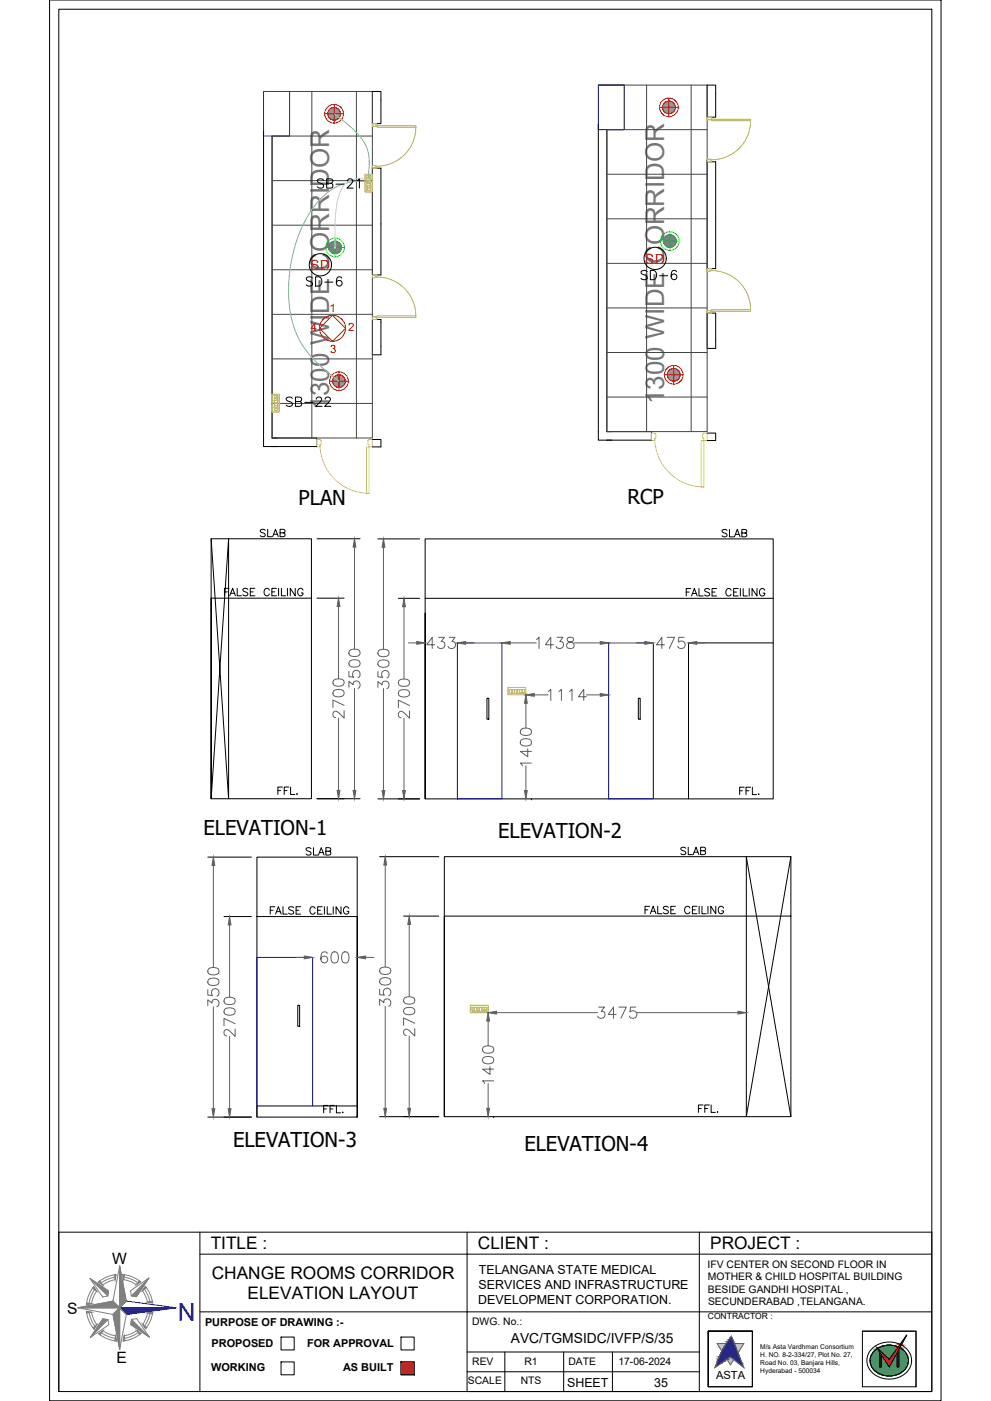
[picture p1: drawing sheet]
<svg xmlns="http://www.w3.org/2000/svg" width="420mm" height="594mm" viewBox="0 0 420 594" stroke-linecap="round" stroke-linejoin="round" font-family="sans-serif">
<!-- layer: col -->
<path d="M111.7 38.8h11.1v18.9h-11.1zM253.7 36.1h11v18.9h-11z" fill="none" stroke="#00f" stroke-width=".42"/>
<!-- layer: walls -->
<path d="M157.9 38.8v13.6h3.6v-10M299.8 36.1v13.6h3.6v-10M111.7 55.5v130.2M115.4 57.7v128h18.9v3.7h-18.9M253.7 52.8v130.2M257.3 55v128h18.9v3.6h-18.9M157.9 70.5v46.1h3.6v-45.3M299.8 67.8v46.1h3.6v-45.3M161.5 146.8v-11.3h-3.6v15h3.6M303.4 144.1v-11.3h-3.6v14.9h3.6" fill="none" stroke="#000" stroke-width=".42"/>
<!-- layer: DOOR -->
<path d="M134.3 186.4h1.4l.4 .4v1.6h-.4v1.1h-1.4zM135.7 188.4a20.8 20.8 0 0 0 20.8 20.8M155.4 189.5h1.1v19.7h-1.1zM156 186.8h.1M156.1 186.6l.4-.2h1.4v3.1h-1.4v-1.1h-.5zM276.2 183.6h1.4l.5 .5v1.6h-.5v1.1h-1.4zM277.6 185.7a20.8 20.8 0 0 0 20.8 20.8M297.3 186.8h1.1v19.7h-1.1zM297.9 184.1h.1M298.1 183.9l.3-.3h1.4v3.2h-1.4v-1.1h-.5z" fill="none" stroke="#dee26a" stroke-width=".42"/>
<!-- layer: wall -->
<path d="M157.9 71.3h3.6M299.8 68.6h3.6M161.5 146.8v3.7M303.4 144.1v3.6" fill="none" stroke="#000" stroke-width=".42"/>
<!-- layer: ELE-LIGHTING WIRING -->
<g fill="none" stroke="#454545" stroke-width=".42">
<path d="M111.7 38.8h46.2v146.9h-42.5v-128h7.4v-18.9zM132.2 38.8v146.9M151.1 38.8v146.9M253.7 36.1h46.1v146.9h-42.5v-128h7.4v-18.9zM274.1 36.1v146.9M293 36.1v146.9M115.4 57.7h42.5M257.3 55h42.5M115.4 76.6h42.5M257.3 73.9h42.5M115.4 95.5h42.5M257.3 92.8h42.5"/>
<path d="M115.4 114.4h42.5M257.3 111.7h42.5M115.4 133.3h42.5M257.3 130.6h42.5M115.4 152.2h42.5M257.3 149.5h42.5M115.4 171.1h42.5M257.3 168.4h42.5"/>
</g>
<!-- layer: ELE-12W LED -->
<g fill="none" stroke="#f00" stroke-width=".42">
<path d="M137.7 48.2h7.9M141.7 44.3v7.9M279.6 45.5h8M283.6 41.6v7.9M143.7 157.7v7.9M281.7 158.9h7.9M285.6 155v7.9M139.7 161.6h8"/>
<circle cx="141.7" cy="48.2" r="2.7"/>
<circle cx="141.7" cy="48.2" r="4"/>
<circle cx="283.6" cy="45.5" r="2.7"/>
<circle cx="283.6" cy="45.5" r="4"/>
<circle cx="285.6" cy="158.9" r="2.7"/>
<circle cx="285.6" cy="158.9" r="4"/>
<circle cx="143.7" cy="161.6" r="2.7"/>
<circle cx="143.7" cy="161.6" r="4"/>
</g>
<g fill="none" stroke="#989898" stroke-width=".42">
<path d="M139 48.3l2.6 2.6M139 48.1l2.8 2.8M139 48l2.9 2.9M139 48.4l2.5 2.5M139 47.9l3 3M139 48.6l2.3 2.3M139 47.8l3.1 3.1M139 48.8l2.1 2.1M139 47.6l3.3 3.3M139.1 48.9l1.9 1.9M139.1 47.5l3.3 3.3M139.1 47.4l3.4 3.4"/>
<path d="M139.1 49.1l1.7 1.7M139.1 47.3l3.5 3.5M139.2 47.2l3.5 3.5M139.2 47.1l3.6 3.6M139.3 47l3.6 3.6M139.3 46.9l3.7 3.7M139.4 46.8l3.7 3.7M139.4 49.7l.8 .8M139.4 46.8l3.9 3.6M139.6 46.5l3.8 3.8M139.7 46.4l3.8 3.8M139.8 46.3l3.8 3.8"/>
<path d="M139.9 46.2l3.8 3.8M140 46.1l3.8 3.8M140.1 46l3.8 3.8M140.2 46l3.7 3.7M140.3 45.9l3.7 3.7M140.4 45.9l3.6 3.6M140.5 45.8l3.6 3.6M140.6 45.8l3.5 3.5M140.8 45.7l3.4 3.4M140.9 45.7l3.3 3.3M141 45.6l3.3 3.3M141.1 45.6l3.2 3.2"/>
<path d="M141.2 45.6l3.1 3.1M141.3 45.6l3 3M141.5 45.6l2.9 2.8M141.6 45.5l2.8 2.8M141.7 45.5l2.7 2.7M141.9 45.6l2.4 2.4M142 45.6l2.3 2.2M142.2 45.6l2.1 2.1M142.4 45.7l1.9 1.8M142.6 45.7l1.6 1.6M142.9 45.8l1.2 1.2M143.2 46.1l.6 .6"/>
<path d="M280.9 45.4l2.8 2.8M280.9 45.6l2.6 2.6M280.9 45.7l2.5 2.5M280.9 45.3l2.9 2.9M280.9 45.2l3.1 3M280.9 45.9l2.3 2.3M280.9 46l2.2 2.2M281 44.9l3.2 3.3M281 46.2l1.9 1.9M281 44.8l3.3 3.3M281 44.7l3.4 3.4M281 46.4l1.7 1.7"/>
<path d="M281.1 44.6l3.4 3.5M281.1 44.5l3.5 3.5M281.1 44.4l3.6 3.6M281.1 46.7l1.3 1.3M281.2 44.3l3.6 3.6M281.2 44.2l3.7 3.7M281.3 47l.8 .8M281.4 44l3.8 3.7M281.5 43.9l3.7 3.8M281.5 43.8l3.8 3.8M281.7 43.7l3.8 3.8-3.9-3.8M281.7 43.6l3.8 3.8"/>
<path d="M281.9 43.4l3.8 3.8-3.9-3.7M282 43.3l3.8 3.8M282.2 43.2l3.7 3.7-3.8-3.6M282.3 43.2l3.7 3.6M282.4 43.1l3.6 3.6M282.5 43.1l3.6 3.5M282.6 43l3.5 3.5M282.7 43l3.4 3.4M282.8 43l3.4 3.3M282.9 42.9l3.3 3.3M283 42.9l3.2 3.2M283.1 42.9l3.1 3.1"/>
<path d="M283.3 42.9l3 3M283.4 42.8l2.9 2.9M283.5 42.8l2.8 2.8M283.7 42.8l2.6 2.7M283.8 42.8l2.5 2.5M284 42.9l2.3 2.2M284.2 42.9l2 2.1M284.3 42.9l1.9 1.9M284.6 43l1.5 1.6M284.8 43.1l1.2 1.2M285.1 47.8l-3.8-3.8 3.7 3.8M285.2 43.3l.6 .6"/>
<path d="M141.7 159.8l3.8 3.8M141.9 159.6l3.8 3.8M142.2 159.4l3.7 3.8M142.2 159.4l3.8 3.7M142.3 159.3l3.7 3.7M142.4 159.3l3.7 3.6M142.7 159.1l3.5 3.5M142.8 159.1l3.5 3.4M142.9 159.1l3.4 3.3M143.1 159l3.2 3.2M143.3 159l3.1 3.1M143.4 159l3 3"/>
<path d="M143.5 158.9l2.9 2.9M143.6 158.9l2.8 2.8M143.8 158.9l2.6 2.6M143.9 158.9l2.5 2.5M144.1 159l2.3 2.2M144.3 159l2 2.1M144.5 159l1.8 1.9M144.7 159.1l1.5 1.6M144.9 159.2l1.2 1.2M145.3 159.4l.6 .6M282.9 158.8l2.8 2.8M282.9 159l2.7 2.6"/>
<path d="M282.9 158.7l3 2.9M282.9 159.1l2.5 2.5M283 158.6l3 3M283 159.3l2.3 2.3M283 158.4l3.1 3.2M283 159.4l2.1 2.2M283 158.3l3.2 3.3M283 159.6l1.9 1.9M283 158.2l3.3 3.3M283.1 158.1l3.4 3.4M283.1 159.8l1.6 1.7M283.1 158l3.5 3.5"/>
<path d="M283.1 157.9l3.6 3.5M283.2 157.7l3.7 3.6-3.7-3.5M283.3 157.6l3.7 3.7M283.3 157.5l3.7 3.7M283.5 157.3l3.8 3.8M283.6 157.2l3.8 3.8M283.6 157.1l3.8 3.8M283.7 157l3.8 3.9M283.8 157l3.8 3.8M283.9 156.9l3.8 3.8M283.9 156.8l3.8 3.8M284 156.8l3.8 3.8"/>
<path d="M284.1 156.7l3.7 3.8M284.3 156.6l3.7 3.6-3.7-3.6M284.4 156.5l3.7 3.6M284.5 156.5l3.6 3.5M284.6 156.4l3.5 3.5M284.7 156.4l3.5 3.4M284.8 156.3l3.4 3.4M285 156.3l3.2 3.3M285.1 156.3l3.2 3.2M285.2 156.3l3.1 3.1M285.3 156.2l3 3M285.4 156.2l2.9 2.9"/>
<path d="M285.6 156.2l2.7 2.8M285.7 156.2l2.6 2.6M285.9 156.2l2.4 2.5M286 156.3l2.3 2.2M286.2 156.3l2.1 2.1M286.4 156.3l1.8 1.9M286.9 156.5l1.1 1.2M287.2 156.7l.6 .6M141 161.7l2.7 2.6M141 161.5l2.8 2.8M141 161.4l2.9 2.9M141 161.8l2.5 2.5"/>
<path d="M141 162l2.4 2.3M141 161.3l3.1 3M141.1 161.1l3.1 3.2M141.1 162.1l2.1 2.2M141.1 161l3.2 3.3M141.1 160.9l3.3 3.3M141.1 160.8l3.4 3.4M141.2 162.5l1.6 1.7M141.2 160.7l3.4 3.5M141.3 160.5l3.5 3.6-3.6-3.5M141.3 162.8l1.3 1.3M141.3 160.4l3.6 3.6"/>
<path d="M141.4 160.3l3.6 3.7M141.4 160.2l3.7 3.7M141.4 163.1l.9 .8M141.5 160.1l3.8 3.7M145.4 163.7l-3.8-3.8 3.8 3.9M145.7 163.5l-3.9-3.8 3.8 3.9M145.9 163.3l-3.8-3.8 3.7 3.8M146.2 162.7l-3.6-3.5 3.5 3.6M283.2 160.1l1.3 1.3M283.4 160.4l.8 .8M287.2 161.1l-3.8-3.8 3.7 3.9"/>
</g>
<!-- layer: ELE-12W UPS LIGHT -->
<g fill="none" stroke="#0f0" stroke-width=".42">
<path d="M284 98.3v7.9M138.1 104.9h7.9M142.1 101v7.9M280 102.2h8"/>
<circle cx="142.1" cy="104.9" r="2.7"/>
<circle cx="142.1" cy="104.9" r="4"/>
<circle cx="284" cy="102.2" r="2.7"/>
<circle cx="284" cy="102.2" r="4"/>
</g>
<g fill="none" stroke="#808080" stroke-width=".42">
<path d="M282.5 100l3.7 3.7M282.6 99.9l3.7 3.7M282.7 99.9l3.7 3.6M282.8 99.8l3.6 3.6M282.9 99.8l3.5 3.5M283 99.7l3.5 3.5M283.1 99.7l3.4 3.4M283.2 99.6l3.4 3.4M283.3 99.6l3.3 3.3M283.4 99.6l3.2 3.2M283.5 99.6l3.1 3.1M283.7 99.5l3 3.1"/>
<path d="M283.8 99.5l2.9 2.9M283.9 99.5l2.8 2.8M284.2 99.5l2.5 2.5M284.4 99.6l2.2 2.2M284.5 99.6l2.1 2.1M284.7 99.6l1.9 1.9M285 99.7l1.5 1.6M285.2 99.8l1.2 1.2M139.4 104.8l2.8 2.8M139.4 105l2.6 2.6M139.4 105.1l2.5 2.5M139.4 104.7l2.9 2.9"/>
<path d="M139.4 104.6l3 3M139.4 105.3l2.3 2.3M139.4 104.5l3.1 3.1M139.4 105.4l2.1 2.2M139.4 104.3l3.3 3.3M139.4 105.6l2 1.9M139.5 104.2l3.3 3.3M139.5 104.1l3.4 3.4M139.5 105.8l1.6 1.7M139.5 104l3.5 3.5M139.6 103.8l3.6 3.6M139.6 106.1l1.3 1.3"/>
<path d="M139.7 103.5l3.6 3.8M139.8 106.4l.8 .8M139.8 103.4l3.7 3.8M139.9 103.4l3.7 3.7M139.9 103.3l3.8 3.8M140 103.2l3.8 3.8M140 103.1l3.9 3.8M140.1 103.1l3.8 3.8M140.2 103l3.8 3.8M140.3 102.9l3.8 3.8M140.3 102.8l3.8 3.8M140.4 102.8l3.8 3.8"/>
<path d="M140.7 102.6l3.7 3.7M140.8 102.6l3.6 3.6M141 102.5l3.5 3.5M141.1 102.4l3.5 3.5M141.2 102.4l3.4 3.4M141.3 102.4l3.3 3.3M141.4 102.3l3.3 3.3M141.5 102.3l3.2 3.2M141.6 102.3l3.1 3.1M141.7 102.3l3 3M141.9 102.2l2.8 2.9M142 102.2l2.7 2.8"/>
<path d="M142.1 102.2l2.6 2.7M142.3 102.3l2.4 2.4M142.4 102.3l2.3 2.2M142.6 102.3l2.1 2.1M142.8 102.3l1.8 1.9M143 102.4l1.6 1.6M143.6 102.8l.6 .6M144.3 106.4l-3.7-3.7 3.7 3.8M281.3 102.1l2.8 2.8M281.3 102.3l2.6 2.6M281.3 102.4l2.5 2.5M281.3 102l2.9 2.9"/>
<path d="M281.3 102.6l2.3 2.3M281.3 101.9l3 3M281.3 101.7l3.2 3.2M281.3 102.7l2.2 2.2M281.4 101.6l3.2 3.3M281.4 102.9l1.9 1.9M281.4 101.5l3.3 3.3M281.4 101.4l3.4 3.4M281.4 103.1l1.7 1.7M281.4 101.3l3.5 3.5M281.5 101.2l3.5 3.5M281.5 101.1l3.6 3.6"/>
<path d="M281.5 103.4l1.3 1.3M281.6 101l3.6 3.6M281.6 100.9l3.7 3.7M281.7 100.8l3.7 3.7M281.7 103.7l.8 .8M281.7 100.7l3.8 3.8M281.8 100.7l3.8 3.7M281.9 100.6l3.7 3.8M281.9 100.5l3.8 3.8M282 100.4l3.8 3.8M282.1 100.3l3.8 3.9M282.1 100.3l3.9 3.7"/>
<path d="M282.3 100.1l3.8 3.8M282.4 100l3.8 3.8M285.6 100l.6 .6"/>
</g>
<!-- layer: FA-BELOW SMOKE DERECTOR -->
<g fill="none" stroke="#000" stroke-width=".42">
<circle cx="135.8" cy="112.3" r="4.7"/>
<circle cx="277.8" cy="109.6" r="4.7"/>
</g>
<!-- layer: EQP ASBUILT -->
<g fill="none" stroke="#000" stroke-width=".42">
<path d="M157.9 38.8h3.6v3.6M299.8 36.1h3.6v3.6M111.7 185.7v3.7h3.7M157.9 186.4h3.6v3.1h-3.6M253.7 183v3.6h3.6M299.8 183.6h3.6v3.2h-3.6M89.5 228.5l7.4 110.2v-110.2l-7.4 110.2v-110.2h42.5v110.2h-42.5v-85h42.5M134.4 228.5h18.3M160.2 228.5h17.7M134.4 253.7h11.5M168.9 253.7h9M180.3 253.7h147.5"/>
<path d="M180.3 260v78.8h147.5v-110.3h-147.5v110.3M327.8 272.6h-35.9v66.2M225.3 294.7h.1M134.4 338.7h18.3M160.2 338.8h17.7M225.3 338.8h.1M88.1 363.5h18.5M161 363.3h25M335.3 363.3l-18.9 110.2v-110.2l18.9 110.2M95 388.7h11.6M108.9 388.7h42.6v85h-42.6v-110.2h42.6v110.2M171.1 388.5h14.9"/>
<path d="M335.3 388.5h-146.9v85h146.9v-110.2h-146.9v110.2M209.3 429.4h.1M88.1 473.7h18.5M151.5 469h-42.6v4.7M161 473.5h25M209.3 473.5h.1"/>
</g>
<!-- layer: DOOR -->
<g fill="none" stroke="#c8c92d" stroke-width=".42">
<path d="M157.9 52.4h1.9v.9l-1.6 .2zM158.2 53.5h.1M159.8 53.3h16.5v.6h-16.5zM176.3 53.9a16.5 16.5 0 0 1-17.2 16.6M299.8 49.7h1.9v.9l-1.6 .2zM301.7 50.6h16.5v.6h-16.5zM318.2 51.2a16.5 16.5 0 0 1-17.2 16.5M158 70.3l1.1-.1v.3h.7v.8h-1.9zM299.9 67.6l1.1-.1v.3h.7v.8h-1.9zM300.1 67.5h.1M157.9 116.6h1.9v.8l-1.6 .3zM159.1 117.5a16.5 16.5 0 0 1 17.2 16.5"/>
<path d="M299.8 113.9h1.9v.8l-1.6 .3zM300.1 115h.1M301 114.8a16.5 16.5 0 0 1 17.2 16.5M158 134.5l1.1-.1v.2h.7v.9h-1.9zM158.2 134.4h.1M159.8 134h16.5v.6h-16.5zM300.1 131.6l1.6 .3v.9h-1.9v-.9l.3-.2M300.1 131.6v.1M301.7 131.3h16.5v.6h-16.5z"/>
</g>
<!-- layer: EQP ASBUILT -->
<path d="M193.9 272.6h18.9v66.2h-18.9zM258 272.6h18.9v66.2h-18.9zM108.9 469v-63h23.7v63" fill="none" stroke="#00f" stroke-width=".42"/>
<g fill="none" stroke="#5e5e5e" stroke-width=".42">
<path d="M150.3 232v43.2M162.6 232.1v43.2M143.5 257.2v30.6M171.3 257.3v30.6M148.2 275.9a3.6 3.6 0 0 1 4.2 0 1.53 1.53 0 0 1-.6 2.3 3.9 3.9 0 0 1-3.6-.5l-.3-.6zM160.4 276a3.7 3.7 0 0 1 4.3 0 1.54 1.54 0 0 1-.7 2.2 3.9 3.9 0 0 1-3.6-.4l-.2-.7zM173.2 272.6h3.5M184.4 273.4h-3.4l2.2-3.1v4.7M185.9 270.3h2.5l-1.3 1.7a1.52 1.52 0 0 1 1.6 1.8 1.52 1.52 0 0 1-2.1 1.2l-.7-.2-.4-.7M190.4 270.3h2.5l-1.3 1.7a1.52 1.52 0 0 1 1.6 1.8 1.52 1.52 0 0 1-2.1 1.2l-.7-.2-.4-.7M197.4 272.6h3.6M216.3 272.6h11.1"/>
<path d="M227.4 271.2l1.1-.9v4.7M234.6 273.4h-3.3l2.2-3.1v4.7M236.2 270.3h2.5l-1.4 1.7a1.52 1.52 0 0 1 1.6 1.8 1.52 1.52 0 0 1-2 1.2l-.7-.2-.5-.7M240.7 270.5a.95 .95 0 0 0 .4 1.5 1.95 1.95 0 0 1 2.3 2.1 1.64 1.64 0 0 1-1.9 .9 1.64 1.64 0 0 1-1.3-1.6 2.18 2.18 0 0 1 2.3-1.4 .95 .95 0 0 0 .4-1.5l-.6-.2zM243.4 272.6h11.1M269.9 272.6h3.5M281.7 273.4h-3.3l2.2-3.1v4.7M282.9 270.3h3.1l-2.2 4.7M290.1 270.3h-2.3l-.2 2a1.67 1.67 0 0 1 2.5-.1 1.67 1.67 0 0 1-.3 2.5 1.67 1.67 0 0 1-2.4-.6M295.5 272.6h3.5M141.4 293a3.6 3.6 0 0 1 4.3 0 1.54 1.54 0 0 1-.7 2.3 3.9 3.9 0 0 1-3.6-.5l-.2-.7zM141.4 288.5a3.7 3.7 0 0 1 4.3 0 1.54 1.54 0 0 1-.7 2.3 3.9 3.9 0 0 1-3.6-.5l-.2-.7z"/>
<path d="M145.9 299.1l-4.7-2.2v3.1M147.9 291.4v-2.4l1.8 1.3a1.52 1.52 0 0 1 1.8-1.6 1.52 1.52 0 0 1 1.2 2.1l-.3 .6-.6 .5M147.9 284.7v2.3l2.1 .2a1.67 1.67 0 0 1-.1-2.5 1.67 1.67 0 0 1 2.5 .3 1.67 1.67 0 0 1-.6 2.4M148.2 280.4a3.6 3.6 0 0 1 4.2 0 1.53 1.53 0 0 1-.6 2.3 3.9 3.9 0 0 1-3.6-.5l-.3-.7zM150.3 291.9v43.3M160.2 291.5v-2.5l1.8 1.4a1.52 1.52 0 0 1 1.8-1.6 1.52 1.52 0 0 1 1.1 2l-.2 .7-.7 .5M160.2 284.8v2.2l2 .2a1.67 1.67 0 0 1 0-2.5 1.67 1.67 0 0 1 2.5 .3 1.67 1.67 0 0 1-.7 2.5M160.4 280.5a3.6 3.6 0 0 1 4.3 0 1.54 1.54 0 0 1-.7 2.2 3.9 3.9 0 0 1-3.6-.4l-.2-.7zM162.6 292v43.2M169.1 293.1a3.6 3.6 0 0 1 4.3 0 1.54 1.54 0 0 1-.7 2.2 3.9 3.9 0 0 1-3.6-.4l-.2-.7zM169.1 288.6a3.7 3.7 0 0 1 4.3 0 1.54 1.54 0 0 1-.7 2.2 3.9 3.9 0 0 1-3.6-.4l-.2-.7zM173.6 299.2l-4.7-2.3v3.2"/>
<path d="M223 298.2v10.5M226.5 294.7h5.9M232.4 293.2l1.1-.9v4.7M236.9 293.2l1.1-.9v4.7M241.4 293.2l1.1-.9v4.7M248.6 295.4h-3.4l2.3-3.1v4.7M248.6 294.7h5.9M143.5 304.5v30.7M145.9 301.3v3.2l-2.3-2.3a1.46 1.46 0 0 0-2-.4l-.4 .7v.9l.4 .6 .7 .3M171.3 304.6v30.6M173.6 301.4v3.2l-2.2-2.3a1.42 1.42 0 0 0-2.3-.2l-.2 1.3 .5 .7 .6 .2M220.8 313.9a3.7 3.7 0 0 1 4.3 0 1.54 1.54 0 0 1-.7 2.3 3.9 3.9 0 0 1-3.6-.5l-.2-.7z"/>
<path d="M220.8 309.4a3.7 3.7 0 0 1 4.3 0 1.54 1.54 0 0 1-.7 2.2 3.9 3.9 0 0 1-3.6-.4l-.2-.7zM223.7 317.5v3.4l-3.1-2.3h4.7M223 324.7v10.5M225.3 323.6h-4.7l.9 1.1M90.5 367v43.2M163.3 366.8v43.3M97.3 392.2v30.6M173.5 392v30.6M88.1 419.7v2.2l2 .3a1.67 1.67 0 0 1 0-2.5 1.67 1.67 0 0 1 2.5 .3 1.67 1.67 0 0 1-.7 2.4M88.3 415.4a3.7 3.7 0 0 1 4.3 0 1.53 1.53 0 0 1-.7 2.3 3.9 3.9 0 0 1-3.6-.5l-.2-.7zM88.3 410.9a3.6 3.6 0 0 1 4.3 0 1.53 1.53 0 0 1-.7 2.3 3.9 3.9 0 0 1-3.6-.5l-.2-.6zM125.5 406h3.5"/>
<path d="M138.7 404.3a1.39 1.39 0 0 0-2-.5 3.7 3.7 0 0 0 0 4.3 1.47 1.47 0 0 0 2.2-.6 1.47 1.47 0 0 0-1-2 1.47 1.47 0 0 0-1.9 1.3M141 403.8a1.53 1.53 0 0 1 2.2 .7 3.9 3.9 0 0 1-.4 3.6 1.54 1.54 0 0 1-2.3-.7 3.9 3.9 0 0 1 .5-3.6zM145.5 403.8a1.54 1.54 0 0 1 2.2 .7 3.9 3.9 0 0 1-.4 3.6 1.54 1.54 0 0 1-2.3-.7 3.9 3.9 0 0 1 .5-3.6zM155 406h3.5M161 419.5v2.3l2 .2a1.67 1.67 0 0 1-.1-2.5 1.67 1.67 0 0 1 2.5 .3 1.67 1.67 0 0 1-.6 2.4M161.2 415.2a3.6 3.6 0 0 1 4.3 0 1.54 1.54 0 0 1-.7 2.3 3.9 3.9 0 0 1-3.6-.5l-.2-.6zM161.2 410.7a3.7 3.7 0 0 1 4.3 0 1.54 1.54 0 0 1-.7 2.3 3.9 3.9 0 0 1-3.6-.5l-.2-.6zM88.1 426.5v-2.5l1.8 1.3a1.52 1.52 0 0 1 1.8-1.6 1.52 1.52 0 0 1 1.1 2.1l-.2 .7-.7 .4M90.5 426.9v43.2M95.2 428a3.7 3.7 0 0 1 4.3 0 1.53 1.53 0 0 1-.7 2.3 3.9 3.9 0 0 1-3.6-.5l-.2-.7zM95.2 423.5a3.6 3.6 0 0 1 4.3 0 1.53 1.53 0 0 1-.7 2.3 3.9 3.9 0 0 1-3.6-.5l-.2-.6zM97.3 439.5v30.6"/>
<path d="M99.7 436.3v3.2l-2.2-2.3a1.43 1.43 0 0 0-2.3-.2l-.2 1.4 .4 .6 .7 .3M99.7 434.1l-4.7-2.3v3.2M161 426.3v-2.5l1.8 1.3a1.52 1.52 0 0 1 1.7-1.6 1.52 1.52 0 0 1 1.2 2.1l-.2 .7-.7 .4M163.3 426.7v43.3M171.3 427.8a3.6 3.6 0 0 1 4.3 0 1.54 1.54 0 0 1-.7 2.3 3.9 3.9 0 0 1-3.6-.5l-.2-.6zM171.3 423.3a3.7 3.7 0 0 1 4.3 0 1.54 1.54 0 0 1-.7 2.3 3.9 3.9 0 0 1-3.6-.5l-.2-.6zM173.5 439.3v30.7M175.8 436.2v3.1l-2.2-2.2a1.42 1.42 0 0 0-2.3-.3l-.2 1.4 .5 .7 .6 .2M175.8 433.9l-4.7-2.2v3.1M207 433v10.5M210.5 429.4h42.8M253.8 427h2.5l-1.4 1.8a1.52 1.52 0 0 1 1.6 1.8 1.52 1.52 0 0 1-2 1.2l-.7-.3-.4-.6"/>
<path d="M261.2 430.2h-3.3l2.2-3.2v4.8M262.4 427h3.1l-2.2 4.8M269.6 427h-2.3l-.2 2.1a1.67 1.67 0 0 1 2.5-.1 1.67 1.67 0 0 1-.3 2.5 1.67 1.67 0 0 1-2.4-.6M270 429.4h42.9M204.8 448.6a3.7 3.7 0 0 1 4.3 0 1.54 1.54 0 0 1-.7 2.3 3.9 3.9 0 0 1-3.6-.5l-.2-.6zM204.8 444.1a3.6 3.6 0 0 1 4.3 0 1.54 1.54 0 0 1-.7 2.3 3.9 3.9 0 0 1-3.6-.5l-.2-.6zM207 459.5v10.5M207.7 452.2v3.4l-3.1-2.2h4.7M209.3 458.3h-4.7l.9 1.1"/>
</g>
<g fill="#5e5e5e" stroke="#5e5e5e" stroke-width=".42">
<path d="M90.5 363.5l.6 3.5h-1.2z"/>
<path d="M89.9 470.1h1.2l-.6 3.6z"/>
<path d="M97.3 388.7l.6 3.5h-1.2z"/>
<path d="M96.7 470.1h1.2l-.6 3.6z"/>
<path d="M129 405.4l3.6 .6-3.6 .6z"/>
<path d="M151.5 406l3.5-.6v1.2z"/>
<path d="M150.3 228.5l.6 3.5h-1.2z"/>
<path d="M149.7 335.2h1.2l-.6 3.5z"/>
<path d="M143.5 253.7l.6 3.5h-1.2z"/>
<path d="M142.9 335.2h1.2l-.6 3.5z"/>
<path d="M162.6 228.5l.6 3.6h-1.2z"/>
<path d="M162 335.2h1.2l-.6 3.6z"/>
<path d="M171.3 253.7l.6 3.6h-1.2z"/>
<path d="M170.7 335.2h1.2l-.6 3.6z"/>
<path d="M212.8 272.6l3.5-.6v1.2z"/>
<path d="M254.5 272l3.5 .6-3.5 .6z"/>
<path d="M193.9 272.6l3.5-.6v1.2z"/>
<path d="M176.7 272l3.6 .6-3.6 .6z"/>
<path d="M291.9 272.6l3.6-.6v1.2z"/>
<path d="M273.4 272l3.5 .6-3.5 .6z"/>
<path d="M223 294.7l.6 3.5h-1.2z"/>
<path d="M222.4 335.2h1.2l-.6 3.6z"/>
<path d="M223 294.7l3.5-.6v1.2z"/>
<path d="M254.5 294.1l3.5 .6-3.5 .6z"/>
<path d="M163.3 363.3l.6 3.5h-1.2z"/>
<path d="M162.7 470h1.2l-.6 3.5z"/>
<path d="M173.5 388.5l.6 3.5h-1.2z"/>
<path d="M172.9 470h1.2l-.6 3.5z"/>
<path d="M207 429.4l.5 3.6h-1.1z"/>
<path d="M206.4 470h1.1l-.5 3.5z"/>
<path d="M207 429.4l3.5-.6v1.2z"/>
<path d="M312.9 428.8l3.5 .6-3.5 .6z"/>
</g>
<!-- layer: ELE-4M UPS P.SB -->
<g fill="none" stroke="#ffbf00" stroke-width=".42">
<path d="M154.7 73.8h3.2v7.6h-3.2zM155.3 77.7h1.7v.9h-1.7zM155.3 76.7h1.7v.8h-1.7zM155.3 75.6h1.7v.8h-1.7zM155.3 74.5h1.7v.9h-1.7zM115.4 167.2h3.1v7.5h-3.1zM116.2 170h1.7v.8h-1.7zM116.2 171h1.7v.9h-1.7zM116.2 172.1h1.7v.9h-1.7zM116.2 173.2h1.7v.8h-1.7zM215.4 291.5h7.6v3.2h-7.6zM216.1 292.4h.8v1.6h-.8z"/>
<path d="M217.2 292.4h.8v1.6h-.8zM218.3 292.4h.8v1.6h-.8zM219.3 292.4h.8v1.6h-.8zM199.4 426.3h7.6v3.1h-7.6zM200.1 427.1h.8v1.7h-.8zM201.2 427.1h.8v1.7h-.8zM202.3 427.1h.8v1.7h-.8zM203.3 427.1h.8v1.7h-.8z"/>
</g>
<!-- layer: ELE-4M RAW P.SB -->
<g fill="none" stroke="#ffbf00" stroke-width=".42">
<path d="M155.4 78.8h1.6v2h-1.6zM155.8 79.4l.1 .1M156.4 79.8h.3zM155.9 80.1l-.1 .1M116.2 167.8h1.7v1.9h-1.7zM116.5 168.7h.3zM117.4 169.1l.1 .1M117.5 168.3l-.1 .1M220.4 292.4h2v1.6h-2zM221 293.5h.1M221.3 292.7l.1 .3zM221.7 293.5h.1"/>
<path d="M204.4 427.1h2v1.7h-2zM205 428.4h.1M205.3 427.5l.1 .2zM205.7 428.3h.1M205.7 428.3l.1 .1"/>
</g>
<!-- layer: ELE-LIGHTING WIRING -->
<path d="M141.7 48.2l8.4 6.9a18.3 18.3 0 0 1 6.2 17.9l-.2 2.1M156.1 77.1l-5.9-.1-4.5 .9-4.9 2.4-4.3 3.5a56.6 56.6 0 0 0-14.1 38.1 40.5 40.5 0 0 0 7.3 26.6 70.6 70.6 0 0 0 14 13.1" fill="none" stroke="#63d7b6" stroke-width=".42"/>
<path d="M156.1 76l-4.5-.2-2.8 .5-2.4 1.6-2 3a47.4 47.4 0 0 0-2.4 19.6l.1 4.9" fill="none" stroke="#debad0" stroke-width=".42"/>
<!-- layer: 0 -->
<path d="M21 0h378v594h-378zM24.9 3.9h370.2v586.2h-370.2zM206.5 296.1h.7v8.9h-.7zM270.6 296.1h.8v8.9h-.8zM126.2 426.3h.8v8.9h-.8zM198 522.5v67.6h197.1M395.1 522.5h-370.2v67.6M318.9 564.5h-18.6v23.5h18.7M365.6 564.5h22.8v23.5M300.3 587.9v-23.4h18.7v23.4" fill="none" stroke="#000" stroke-width=".42"/>
<g fill="none" stroke="#f00" stroke-width=".42">
<path d="M141 133.7l5.5 5.5-5.5 5.5-5.5-5.5z"/>
<circle cx="141" cy="139.2" r="5.5"/>
</g>
<!-- layer: HATCH -->
<path d="M395.1 522.5v67.6" fill="none" stroke="#000" stroke-width=".42"/>
<!-- layer: TITLE -->
<g fill="none" stroke="#808080" stroke-width=".42">
<path d="M50.7 536.8v17.7v-17.7M33 554.5h17.7l-2.8 2.9 2.8-2.9zM36.6 556.1l2.2 .4a12 12 0 0 0 2.3 5.2l-1.3 1.9a14.2 14.2 0 0 1-3.2-7.5zM37.8 556.6a13.1 13.1 0 0 0 2.4 5.8M38.1 542.1l7.9 5.3-.3 2.2-2.2 .3zM39.7 545.7l1.3 1.8a12 12 0 0 0-2.2 5.3l-2.2 .4a14.2 14.2 0 0 1 3.1-7.5zM40.1 546.9a13.1 13.1 0 0 0-2.3 5.8M41.7 543.6a14.2 14.2 0 0 1 7.5-3.1l-.4 2.2a12.1 12.1 0 0 0-5.3 2.2zM43.6 559.2l2.2 .4 .3 2.1-7.8 5.5zM47.9 551.7l2.8 2.8-2.8-2.8M47.9 551.7l-14.9 2.8 14.9 2.9 2.8 14.8 2.9-14.8M48.6 541.6a13.1 13.1 0 0 0-5.7 2.4"/>
<path d="M52 540.4a14.2 14.2 0 0 1 7.6 3.1l-1.8 1.3a12 12 0 0 0-5.3-2.2zM52.6 541.6a13.1 13.1 0 0 1 5.8 2.3M53.5 551.7l-2.8-14.9-2.8 14.9M53.5 551.7l-2.8 2.8v17.7v-17.7l2.9 2.9-2.9-2.9zM55.3 547.3l7.9-5.4-5.3 7.9-2.2-.3zM55.8 559.5l2.1-.4 5.4 7.9-7.9-5.3zM61.2 546.7a13.1 13.1 0 0 1 2.4 5.6M61.6 545.5a14.2 14.2 0 0 1 3.1 6.9l-2.2-.2-.9-2.9-1.2-2zM62.6 556.8l2.2-.3a14.1 14.1 0 0 1-3 6.9l-1.3-1.8 1.1-2zM63.7 556.6a13.1 13.1 0 0 1-2.4 5.6M41.8 565.6l1.9-1.3a11.9 11.9 0 0 0 5.3 2.2l.4 2.1a14.2 14.2 0 0 1-7.6-3zM43.1 565.2a13.1 13.1 0 0 0 5.7 2.3"/>
<path d="M57.9 564.2l1.9 1.2a14.2 14.2 0 0 1-7.6 3.2l.4-2.2a11.9 11.9 0 0 0 5.3-2.2M58.6 565a13.1 13.1 0 0 1-5.8 2.5"/>
</g>
<g fill="#808080" stroke="#808080" stroke-width=".42">
<path d="M50.7 536.8l2.8 14.9-2.8 2.8z"/>
<path d="M50.7 554.5v17.7l-2.8-14.8z"/>
<path d="M57.9 564.2l1.9 1.2-.6 .5z"/>
<path d="M55.8 559.5l7.5 7.5-7.9-5.3z"/>
<path d="M60.5 561.6l1.7 1.2-.4 .6z"/>
<path d="M52.6 566.4l.4 2.1-.8 .1z"/>
<path d="M49 566.5l.4 2.1h-.7z"/>
<path d="M39.4 563l1.7-1.3-1.3 1.9z"/>
<path d="M41.8 565.6l1.9-1.3-1.3 1.7z"/>
<path d="M43.6 559.2l2.2 .4-7.5 7.6z"/>
<path d="M33 554.5l14.9-2.8 2.8 2.8z"/>
<path d="M36.6 556.1l2.2 .4-2.1 .3z"/>
<path d="M36.7 552.5l2.1 .3-2.2 .4z"/>
<path d="M63.2 541.9l-5.3 7.9-2.2-.3z"/>
<path d="M59 543.1l.6 .4-1.8 1.3z"/>
<path d="M61.6 545.5l.5 .6-1.7 1.2z"/>
<path d="M52 540.4l.8 .1-.3 2.1z"/>
<path d="M38.1 542.1l7.9 5.3-.3 2.2z"/>
<path d="M48.5 540.6l.7-.1-.4 2.2z"/>
<path d="M39.7 545.7l1.3 1.8-1.8-1.3z"/>
<path d="M41.7 543.6l.6-.4 1.2 1.7z"/>
<path d="M62.5 552.2l2.1-.5 .1 .7z"/>
<path d="M62.6 556.8l2.2-.3-.2 .7z"/>
</g>
<path d="M53.5 551.7l21.2 2.8-21.1 2.9" fill="none" stroke="#00f" stroke-width=".42"/>
<path d="M50.7 554.5h24l-21.1 2.9z" fill="#00f" stroke="#00f" stroke-width=".42"/>
<!-- layer: MEP_HVAC_TEXT -->
<path d="M84.8 531.8h310.3M84.8 522.5v67.6M296.5 522.5v67.6M84.8 556.3h113.2M197.9 556.3h197.2M198 573.3h98.5M214 573.3v16.8M239 573.3v16.8M259.7 573.3v16.8M198 581.7h98.5" fill="none" stroke="#000" stroke-width=".42"/>
<!-- layer: 0.0 -->
<path d="M119.2 567h5.5v5.4h-5.5zM119.2 577.5h5.5v5.5h-5.5zM170 567h5.6v5.4h-5.6zM170 577.5h5.6v5.5h-5.6zM300.3 564.5h18.6l.1 23.5h-18.7zM365.6 564.5h22.8v23.5h-22.8zM369.6 572l2.7-1.9 3.1-.9h3.4l3.2 1 2.4 1.8 1.7 2.6 .4 2.7-.8 2.7-2.3 2.7-3.5 1.7-4 .3-3.8-1.1-3-2.4-1.5-3.1-.1-1.6 .4-1.8zM370.9 572.7a9.1 9.1 0 0 1 13.9 2.4 6.7 6.7 0 0 1-6.6 8.3 7.7 7.7 0 0 1-9.3-6.5 5.7 5.7 0 0 1 2-4.2zM371.8 571.4l5.2 5.1 7.4-10.4-7.4 13.5zM373 573.3v6.3h.6v-5.2M381.1 572.3v7.3h-.7v-6.1" fill="none" stroke="#000" stroke-width=".42"/>
<!-- layer: MEP_HVAC_TEXT -->
<path d="M170 577.5l5.6 5.5v-5.5zM170 577.5l5.6 5.5h-5.6z" fill="#f00" stroke="#f00" stroke-width=".42"/>
<!-- layer: 0.0 -->
<g fill="#000" stroke="#000" stroke-width=".42">
<path d="M381.1 572.3v1h-.6z"/>
<path d="M373 573.5l.6 .9zM373 573.5l.6 .9h-.6z"/>
<path d="M373 574.4l.6 5.2v-5.2zM373 574.4l.6 5.2h-.6z"/>
<path d="M380.5 573.3l.6 .2zM380.5 573.3l.6 .2z"/>
<path d="M380.4 573.5l.7 6.1v-6.1zM380.4 573.5l.7 6.1h-.7z"/>
</g>
<g fill="#139b48" stroke="#139b48" stroke-width=".42">
<path d="M376.8 570.4h.5z"/>
<path d="M376.6 583.4h.8z"/>
<path d="M376.8 570.4h.7zM376.5 570.4h1z"/>
<path d="M376.5 570.4h1.1zM376.4 570.4h1.2z"/>
<path d="M376.4 570.4l1.5 .1zM376.2 570.5h1.7z"/>
<path d="M376.2 570.5h1.8zM376 570.5h2z"/>
<path d="M376 570.5h2.2zM375.8 570.5h2.4z"/>
<path d="M375.8 570.5h2.6zM375.7 570.5h2.7z"/>
<path d="M375.7 570.5h2.9zM375.4 570.5h3.2z"/>
<path d="M375.4 570.5l3.3 .1zM375.3 570.6h3.4z"/>
<path d="M375.3 570.6h3.7zM375.1 570.6h3.9z"/>
<path d="M375.1 570.6h4zM374.9 570.6h4.2z"/>
<path d="M374.9 570.6l4.4 .1zM374.7 570.7h4.6z"/>
<path d="M374.7 570.7h4.7zM374.6 570.7h4.8z"/>
<path d="M374.6 570.7l5.1 .1zM374.4 570.8h5.3z"/>
<path d="M374.4 570.8h5.4zM374.2 570.8h5.6z"/>
<path d="M374.2 570.8l5.8 .1zM374 570.9h6z"/>
<path d="M374 570.9h6.1zM373.9 570.9h6.2z"/>
<path d="M373.9 570.9l6.5 .1zM373.7 571h6.7z"/>
<path d="M373.7 571h6.8zM373.6 571h6.9z"/>
<path d="M373.6 571l7.1 .1zM373.3 571.1h7.4z"/>
<path d="M373.3 571.1l7.5 .1zM373.2 571.2h7.6z"/>
<path d="M373.2 571.2h7.6zM373 571.3h7.7z"/>
<path d="M373 571.3h7.7zM372.7 571.4h7.9z"/>
<path d="M372.7 571.4h7.9zM372.4 571.6h8.1z"/>
<path d="M381.4 571.6l.4 .1zM381.4 571.6l.4 .1z"/>
<path d="M372.4 571.6h8.1zM372.1 571.8h8.3z"/>
<path d="M381.4 571.7l.7 .1zM381.4 571.7l.7 .1z"/>
<path d="M371.9 571.8l.2 .2zM371.7 572h.4z"/>
<path d="M381.3 571.8l1.1 .2zM381.3 571.8l1.1 .2h-1.2z"/>
<path d="M371.7 572l.5 .2zM371.4 572.2h.8z"/>
<path d="M381.2 572l1.5 .2zM381.2 572l1.5 .2h-1.6z"/>
<path d="M381.1 572.2l1.6 .1zM381.1 572.2l1.6 .1z"/>
<path d="M371.4 572.2l1 .2zM371.2 572.4h1.2z"/>
<path d="M381.1 572.3l1.8 .1zM381.1 572.3l1.8 .1z"/>
<path d="M371.2 572.4l1.3 .2zM370.9 572.6l.3-.2 1.3 .2z"/>
<path d="M381.1 572.4l2.1 .3zM381.1 572.4l2.1 .3h-2.1z"/>
<path d="M370.9 572.6l1.8 .3zM370.7 572.9l.2-.3 1.8 .3z"/>
<path d="M381.1 572.7l2.3 .2zM381.1 572.7l2.3 .2h-2.3z"/>
<path d="M370.7 572.9l2.1 .2-.1-.2zM370.7 572.9l2.1 .2h-2.4z"/>
<path d="M381.1 572.9l2.5 .2-.2-.2zM381.1 572.9l2.5 .2h-2.5z"/>
<path d="M370.4 573.1l2.6 .2-.2-.2zM370.4 573.1l2.6 .2h-2.8z"/>
<path d="M370.2 573.3h2.8zM370.2 573.3h2.8z"/>
<path d="M381.1 573.1l2.7 .3-.2-.3zM381.1 573.1l2.7 .3h-2.7z"/>
<path d="M370.2 573.3l2.8 .3v-.3zM370.2 573.3l2.8 .3h-3z"/>
<path d="M381.1 573.4l2.9 .2-.2-.2zM381.1 573.4l2.9 .2h-2.9z"/>
<path d="M370 573.6l3 .2v-.2zM370 573.6l3 .2h-3.1z"/>
<path d="M381.1 573.6l3.1 .3-.2-.3zM381.1 573.6l3.1 .3h-3.1z"/>
<path d="M369.9 573.8l3.1 .3v-.3zM369.9 573.8l3.1 .3h-3.3z"/>
<path d="M381.1 573.9l3.3 .3-.2-.3zM381.1 573.9l3.3 .3h-3.3z"/>
<path d="M369.7 574.1l3.3 .3v-.3zM369.7 574.1l3.3 .3h-3.5z"/>
<path d="M381.1 574.2l3.4 .2-.1-.2zM381.1 574.2l3.4 .2h-3.4z"/>
<path d="M369.5 574.4l3.5 .3v-.3zM369.5 574.4l3.5 .3h-3.6z"/>
<path d="M381.1 574.4l3.6 .3-.2-.3zM381.1 574.4l3.6 .3h-3.6z"/>
<path d="M369.4 574.7l3.6 .2v-.2zM369.4 574.7l3.6 .2h-3.7z"/>
<path d="M381.1 574.7l3.7 .3-.1-.3zM381.1 574.7l3.7 .3h-3.7z"/>
<path d="M369.3 574.9l3.7 .3v-.3zM369.3 574.9l3.7 .3h-3.8z"/>
<path d="M381.1 575l3.8 .3-.1-.3zM381.1 575l3.8 .3h-3.8z"/>
<path d="M369.2 575.2l3.8 .3v-.3zM369.2 575.2l3.8 .3h-3.9z"/>
<path d="M381.1 575.3l3.9 .3-.1-.3zM381.1 575.3l3.9 .3h-3.9z"/>
<path d="M369.1 575.5l3.9 .3v-.3zM369.1 575.5l3.9 .3h-4z"/>
<path d="M381.1 575.6l3.9 .3v-.3zM381.1 575.6l3.9 .3h-3.9z"/>
<path d="M369 575.8l4 .3v-.3zM369 575.8l4 .3h-4z"/>
<path d="M381.1 575.9l4 .3-.1-.3zM381.1 575.9l4 .3h-4z"/>
<path d="M369 576.1l4 .3v-.3zM369 576.1l4 .3h-4.1z"/>
<path d="M381.1 576.2l4 .3v-.3zM381.1 576.2l4 .3h-4z"/>
<path d="M372.1 571.8l4.9 4.7 3.4-4.7zM372.1 571.8l4.9 4.7z"/>
<path d="M368.9 576.4l4.1 .3v-.3zM368.9 576.4l4.1 .3h-4.1z"/>
<path d="M381.1 576.5l4 .3v-.3zM381.1 576.5l4 .3h-4z"/>
<path d="M368.9 576.7l4.1 .3v-.3zM368.9 576.7l4.1 .3h-4.1z"/>
<path d="M381.1 576.8l4 .3v-.3zM381.1 576.8l4 .3h-4z"/>
<path d="M368.9 577l4.1 .3v-.3zM368.9 577l4.1 .3h-4.1z"/>
<path d="M381.1 577.1l4 .2v-.2zM381.1 577.1l4 .2h-4z"/>
<path d="M368.9 577.3l4.1 .3v-.3zM368.9 577.3l4.1 .3h-4.1z"/>
<path d="M381.1 577.3l4 .3v-.3zM381.1 577.3l4 .3h-4z"/>
<path d="M368.9 577.6l4.1 .3v-.3zM368.9 577.6l4.1 .3h-4z"/>
<path d="M381.1 577.6l3.9 .3 .1-.3zM381.1 577.6l3.9 .3h-3.9z"/>
<path d="M369 577.9l4 .3v-.3zM369 577.9l4 .3h-4z"/>
<path d="M381.1 577.9l3.9 .3v-.3zM381.1 577.9l3.9 .3h-3.9z"/>
<path d="M369 578.2l4 .3v-.3zM369 578.2l4 .3h-3.9z"/>
<path d="M381.1 578.2l3.8 .3 .1-.3zM381.1 578.2l3.8 .3h-3.8z"/>
<path d="M369.1 578.5l3.9 .3v-.3zM369.1 578.5l3.9 .3h-3.8z"/>
<path d="M381.1 578.5l3.7 .3 .1-.3zM381.1 578.5l3.7 .3h-3.7z"/>
<path d="M369.2 578.8l3.8 .2v-.2zM369.2 578.8l3.8 .2h-3.7z"/>
<path d="M381.1 578.8l3.6 .3 .1-.3zM381.1 578.8l3.6 .3h-3.6z"/>
<path d="M369.3 579l3.7 .3v-.3zM369.3 579l3.7 .3h-3.5z"/>
<path d="M381.1 579.1l3.5 .3 .1-.3zM381.1 579.1l3.5 .3h-3.5z"/>
<path d="M380.3 573.6l.1 6zM380.3 573.6l.1 6h-3.4z"/>
<path d="M373.6 574.4l3.4 5.2zM373.6 574.4l3.4 5.2h-3.4z"/>
<path d="M369.5 579.3l3.5 .3v-.3zM369.5 579.3l3.5 .3h-3.4z"/>
<path d="M381.1 579.4l3.3 .2 .2-.2zM381.1 579.4l3.3 .2h-3.3z"/>
<path d="M377 579.6h3.4zM377 579.6h3.4z"/>
<path d="M373.6 579.6h3.4zM373.6 579.6h3.4z"/>
<path d="M369.6 579.6h3.4zM369.6 579.6h3.4z"/>
<path d="M369.6 579.6h14.8zM369.6 579.6h14.8z"/>
<path d="M369.6 579.6l14.7 .3 .1-.3zM369.6 579.6l14.7 .3h-14.5z"/>
<path d="M369.8 579.9h14.5zM369.8 579.9h14.4z"/>
<path d="M369.8 579.9h14.4zM369.8 579.9l14.3 .2z"/>
<path d="M369.9 580.1h14.2zM369.9 580.1l14.2 .1z"/>
<path d="M370 580.2h14.1zM370 580.2l13.9 .2z"/>
<path d="M370.1 580.4h13.8zM370.1 580.4h13.8z"/>
<path d="M370.2 580.4h13.7zM370.2 580.4l13.5 .2z"/>
<path d="M370.3 580.6h13.4zM370.3 580.6l13.4 .1z"/>
<path d="M370.4 580.7h13.3zM370.4 580.7l13.1 .2z"/>
<path d="M370.5 580.9h13zM370.5 580.9h12.9z"/>
<path d="M370.6 580.9h12.8zM370.6 580.9l12.6 .2z"/>
<path d="M370.8 581.1h12.4zM370.8 581.1h12.4z"/>
<path d="M370.8 581.1h12.4zM370.8 581.1l12.2 .2z"/>
<path d="M371 581.3h12zM371 581.3l12 .1z"/>
<path d="M371.1 581.4h11.9zM371.1 581.4l11.6 .1z"/>
<path d="M371.3 581.5h11.4zM371.3 581.5l11.4 .1z"/>
<path d="M371.3 581.6h11.4zM371.3 581.6l11.2 .1z"/>
<path d="M371.6 581.7h10.9zM371.6 581.7l10.8 .1z"/>
<path d="M371.6 581.8h10.8zM371.6 581.8l10.6 .1z"/>
<path d="M371.8 581.9h10.4zM371.8 581.9l10.3 .1z"/>
<path d="M371.9 582h10.2zM371.9 582l10 .1z"/>
<path d="M372.1 582.1h9.8zM372.1 582.1l9.8 .1z"/>
<path d="M372.2 582.2h9.7zM372.2 582.2l9.4 .1z"/>
<path d="M372.4 582.3h9.2zM372.4 582.3h9.1z"/>
<path d="M372.5 582.3h9zM372.5 582.3l8.8 .2z"/>
<path d="M372.7 582.5h8.6zM372.7 582.5h8.5z"/>
<path d="M372.8 582.5h8.4zM372.8 582.5l8.2 .1z"/>
<path d="M373.1 582.6h7.9zM373.1 582.6h7.8z"/>
<path d="M373.1 582.6h7.8zM373.1 582.6l7.5 .2z"/>
<path d="M373.4 582.8h7.2zM373.4 582.8h7.2z"/>
<path d="M373.5 582.8h7.1zM373.5 582.8l6.8 .1z"/>
<path d="M373.7 582.9h6.6zM373.7 582.9h6.5z"/>
<path d="M373.8 582.9h6.4zM373.8 582.9l6.2 .1z"/>
<path d="M374.1 583h5.9zM374.1 583h5.8z"/>
<path d="M374.1 583h5.8zM374.1 583l5.5 .1z"/>
<path d="M374.4 583.1h5.2zM374.4 583.1h5.1z"/>
<path d="M374.5 583.1h5zM374.5 583.1l4.7 .1z"/>
<path d="M374.8 583.2h4.4zM374.8 583.2h4.4z"/>
<path d="M374.8 583.2h4.4zM374.8 583.2l4.1 .1z"/>
<path d="M375.1 583.3h3.8zM375.1 583.3h3.7z"/>
<path d="M375.2 583.3h3.6zM375.2 583.3h3.3z"/>
<path d="M375.5 583.3h3zM375.5 583.3h3z"/>
<path d="M375.6 583.3h2.9zM375.6 583.3l2.6 .1z"/>
<path d="M375.9 583.4h2.3zM375.9 583.4h2.2z"/>
<path d="M375.9 583.4h2.2zM375.9 583.4h1.9z"/>
<path d="M376.2 583.4h1.6zM376.2 583.4h1.5z"/>
<path d="M376.3 583.4h1.4zM376.3 583.4h1.1z"/>
<path d="M376.6 583.4h.8zM376.7 583.4h.7z"/>
</g>
<g fill="#ed1f24" stroke="#ed1f24" stroke-width=".42">
<path d="M384.4 566.1l-2.1 4h-.7z"/>
<path d="M381.6 570.1h.7z"/>
<path d="M380.8 571.2l.2 .1z"/>
<path d="M381 571.3h.6z"/>
<path d="M381.6 570.1l.6 .1zM381.9 570.2h.3z"/>
<path d="M381.6 570.1l.3 .1zM381.6 570.1l.3 .1z"/>
<path d="M381.5 570.2l.6 .1zM381.5 570.2l.6 .1z"/>
<path d="M381.4 570.3l.3 .9 .4-.9zM381.4 570.3l.3 .9h-.9z"/>
<path d="M380.8 571.2h.9zM380.8 571.2l.8 .1z"/>
<path d="M381 571.3l.6 .1zM381.3 571.4h.3z"/>
<path d="M380.7 571.3l.6 .1zM380.7 571.3l.6 .1z"/>
<path d="M380.7 571.4l.8 .1zM380.7 571.4l.8 .1z"/>
<path d="M380.6 571.5l.7 .3 .2-.3zM380.6 571.5l.7 .3h-.9z"/>
<path d="M380.4 571.8l-1.6 4.7 2.5-4.7zM380.4 571.8l-1.6 4.7h-1.8z"/>
<path d="M372 571.8l5 4.7zM372 571.8l5 4.7h-2z"/>
<path d="M375 576.5l2 3.1zM375 576.5h3.8l-1.8 3.1z"/>
</g>
<!-- layer: 0 -->
<path d="M371.8 571.4l.3 .4z" fill="#ed1f24" stroke="#ed1f24" stroke-width=".42"/>
<g fill="#c7c8ca" stroke="#c7c8ca" stroke-width=".42">
<path d="M305.5 572h1l-.2 .4z"/>
<path d="M311.3 569.7h4.1l-2 3.1z"/>
<path d="M308.2 576.4l1.5-1 1.3 1z"/>
<path d="M308.2 576.4l2.9 .1z"/>
<path d="M304.1 569.7l3.9 .4 .3-.4zM304.1 569.7l3.9 .4h-3.7z"/>
<path d="M304.3 570.1l3.4 .3 .3-.3zM304.3 570.1l3.4 .3h-3.2z"/>
<path d="M304.5 570.4l2.9 .4 .3-.4zM304.5 570.4l2.9 .4h-2.6z"/>
<path d="M304.8 570.8l2.3 .4 .3-.4zM304.8 570.8l2.3 .4h-2.1z"/>
<path d="M305 571.2l1.8 .4 .3-.4zM305 571.2l1.8 .4h-1.6z"/>
<path d="M305.2 571.6l1.3 .4 .3-.4zM305.2 571.6l1.3 .4h-1z"/>
<path d="M305.5 572l.3 .4h.5zM305.8 572.4h.5l-.3 .4z"/>
<path d="M311.3 569.7l1.2 3.1h.9zM312.5 572.8h.9l-.5 .9z"/>
<path d="M308.2 576.4l2.9 .1zM308.3 576.5h2.8l-1.4 2.2z"/>
</g>
<path d="M308.2 576.4l1.5 2.3 1.4-2.2M308.5 569.7h-4.4l1.9 3.1M310.1 566.6l5.3 13.3-5.7-4.5-6.5 4.5 2.8-7zM311.3 569.7h4.1l-2.5 4" fill="none" stroke="#636466" stroke-width=".42"/>
<g fill="#293189" stroke="#293189" stroke-width=".42">
<path d="M310.1 566.6l.3 .8h-.9z"/>
<path d="M303.8 578.1h1.9l-2.5 1.8z"/>
<path d="M309.7 575.4h3.9l1 2.7z"/>
<path d="M309.5 567.4l1.2 .8-.3-.8zM309.5 567.4l1.2 .8h-1.7z"/>
<path d="M309 568.2l2 .7-.3-.7zM309 568.2l2 .7h-2.5z"/>
<path d="M308.5 568.9l2.8 .8-.3-.8zM308.5 568.9l2.8 .8h-3.4z"/>
<path d="M307.9 569.7l3.6 .4-.2-.4zM307.9 569.7l3.6 .4h-3.8z"/>
<path d="M307.7 570.1l3.9 .4-.1-.4zM307.7 570.1l3.9 .4h-4.2z"/>
<path d="M307.4 570.5l4.4 .4-.2-.4zM307.4 570.5l4.4 .4h-4.6z"/>
<path d="M307.2 570.9l4.7 .4-.1-.4zM307.2 570.9l4.7 .4h-5z"/>
<path d="M306.9 571.3l5.2 .4-.2-.4zM306.9 571.3l5.2 .4h-5.4z"/>
<path d="M306.7 571.7l5.6 .4-.2-.4zM306.7 571.7l5.6 .4h-5.8z"/>
<path d="M306.5 572.1l5.9 .4-.1-.4zM306.5 572.1l5.9 .4h-6.2z"/>
<path d="M306.2 572.5l6.4 .4-.2-.4zM306.2 572.5l6.4 .4h-6.6z"/>
<path d="M306 572.9l6.8 .4-.2-.4zM306 572.9l6.8 .4h-7z"/>
<path d="M305.8 573.3l7.1 .5-.1-.5zM305.8 573.3l7.1 .5h-7.3z"/>
<path d="M305.6 573.8l7.5 .4-.2-.4zM305.6 573.8l7.5 .4h-7.7z"/>
<path d="M305.4 574.2l7.9 .4-.2-.4zM305.4 574.2l7.9 .4h-8.1z"/>
<path d="M305.2 574.6l8.2 .4-.1-.4zM305.2 574.6l8.2 .4h-8.4z"/>
<path d="M305 575l8.6 .4-.2-.4zM305 575l8.6 .4h-8.7z"/>
<path d="M304.9 575.4h4.8zM304.9 575.4l4.6 .1z"/>
<path d="M304.9 575.5l3.4 .8 1.2-.8zM304.9 575.5l3.4 .8h-3.8z"/>
<path d="M304.5 576.3l2.5 .9 1.3-.9zM304.5 576.3l2.5 .9h-2.9z"/>
<path d="M309.7 575.4l3.4 2.7h1.5zM313.1 578.1h1.5l.8 1.8z"/>
<path d="M304.1 577.2l1.6 .9 1.3-.9zM304.1 577.2l1.6 .9h-1.9z"/>
</g>
<g font-size="11" fill="#767676">
<text x="281.5" y="171.3" transform="rotate(-90 281.5 171.3)">1300 WIDE CORRIDOR</text>
<text x="139.6" y="174" transform="rotate(-90 139.6 174)">1300 WIDE CORRIDOR</text>
</g>
<text font-size="10.5" fill="#00f" x="82.8" y="552.3" transform="rotate(180 82.8 552.3)">N</text>
<g font-size="8.7">
<text x="126.6" y="214">PLAN</text>
<text x="266" y="213.6">RCP</text>
<text x="86.3" y="353.9">ELEVATION-1</text>
<text x="211.2" y="355.5">ELEVATION-2</text>
<text x="98.8" y="486.3">ELEVATION-3</text>
<text x="222.3" y="487.9">ELEVATION-4</text>
</g>
<text font-size="7.9" x="133.3" y="80.8">SB-21</text>
<g font-size="7.5">
<text x="270.6" y="119.6">SD-6</text>
<text x="128.8" y="122.1">SD-6</text>
<text x="119.9" y="173.2">SB-22</text>
</g>
<g font-size="7.3">
<text x="89.3" y="529.8">TITLE :</text>
<text x="202.6" y="529.8">CLIENT :</text>
<text x="301.1" y="529.8">PROJECT :</text>
<text x="89.8" y="542.2">CHANGE ROOMS CORRIDOR</text>
<text x="104.9" y="551">ELEVATION LAYOUT</text>
</g>
<g font-size="6.6">
<text x="109" y="228.6">SLAB</text>
<text x="304.8" y="228.6">SLAB</text>
<text x="93.8" y="253.6">FALSE CEILING</text>
<text x="289.6" y="253.6">FALSE CEILING</text>
<text x="312.2" y="338">FFL.</text>
<text x="128.4" y="363.4">SLAB</text>
<text x="287.5" y="363.4">SLAB</text>
<text x="113.2" y="388.4">FALSE CEILING</text>
<text x="272.3" y="388.4">FALSE CEILING</text>
<text x="135.8" y="472.7">FFL.</text>
<text x="294.9" y="472.7">FFL.</text>
<text x="47.5" y="536.1">W</text>
<text x="28.5" y="557">S</text>
<text x="49.4" y="578">E</text>
</g>
<text font-size="6.2" x="116.4" y="337.6">FFL.</text>
<g font-size="6" fill="#f00">
<text x="273.5" y="111.7">SD</text>
<text x="131.5" y="114.5">SD</text>
</g>
<text font-size="5.9" x="216.6" y="569.6">AVC/TGMSIDC/IVFP/S/35</text>
<g font-size="5.3">
<text x="203" y="540">TELANGANA STATE MEDICAL</text>
<text x="202.9" y="546.4">SERVICES AND INFRASTRUCTURE</text>
<text x="202.7" y="552.7">DEVELOPMENT CORPORATION.</text>
<text x="240.4" y="588.1">SHEET</text>
<text x="277.4" y="588.1">35</text>
</g>
<g font-size="4.8" fill="#f00">
<text x="139.7" y="132.5">1</text>
<text x="131.8" y="140.5">4</text>
<text x="147.6" y="140.5">2</text>
<text x="140" y="149.8">3</text>
</g>
<text font-size="4.7" x="303.6" y="584.7">ASTA</text>
<g font-size="4.6">
<text x="86.9" y="562.3">PURPOSE OF DRAWING :-</text>
<text x="89.7" y="571.3">PROPOSED</text>
<text x="130.2" y="571.3">FOR APPROVAL</text>
<text x="89.5" y="581.5">WORKING</text>
<text x="145.4" y="581.5">AS BUILT</text>
</g>
<g font-size="4.4">
<text x="300" y="537.7">IFV CENTER ON SECOND FLOOR IN</text>
<text x="300.1" y="543">MOTHER &amp; CHILD HOSPITAL BUILDING</text>
<text x="300.1" y="548.3">BESIDE GANDHI HOSPITAL ,</text>
<text x="300.2" y="553.6">SECUNDERABAD ,TELANGANA.</text>
<text x="200.2" y="562">DWG. No.:</text>
<text x="200.2" y="578.6">REV</text>
<text x="222.4" y="578.6">R1</text>
<text x="241" y="578.6">DATE</text>
<text x="262.2" y="578.6">17-06-2024</text>
<text x="198.4" y="587">SCALE</text>
<text x="220.8" y="587">NTS</text>
</g>
<text font-size="3.6" x="300.1" y="559.5">CONTRACTOR :</text>
<g font-size="2.8">
<text x="322.3" y="575.6">H. NO. 8-2-334/27, Plot No. 27,</text>
<text x="322.3" y="572.2">M/s Asta Vardhman Consortium</text>
<text x="322.3" y="578.9">Road No. 03, Banjara Hills,</text>
<text x="322.3" y="582.3">Hyderabad - 500034</text>
</g>
</svg>
